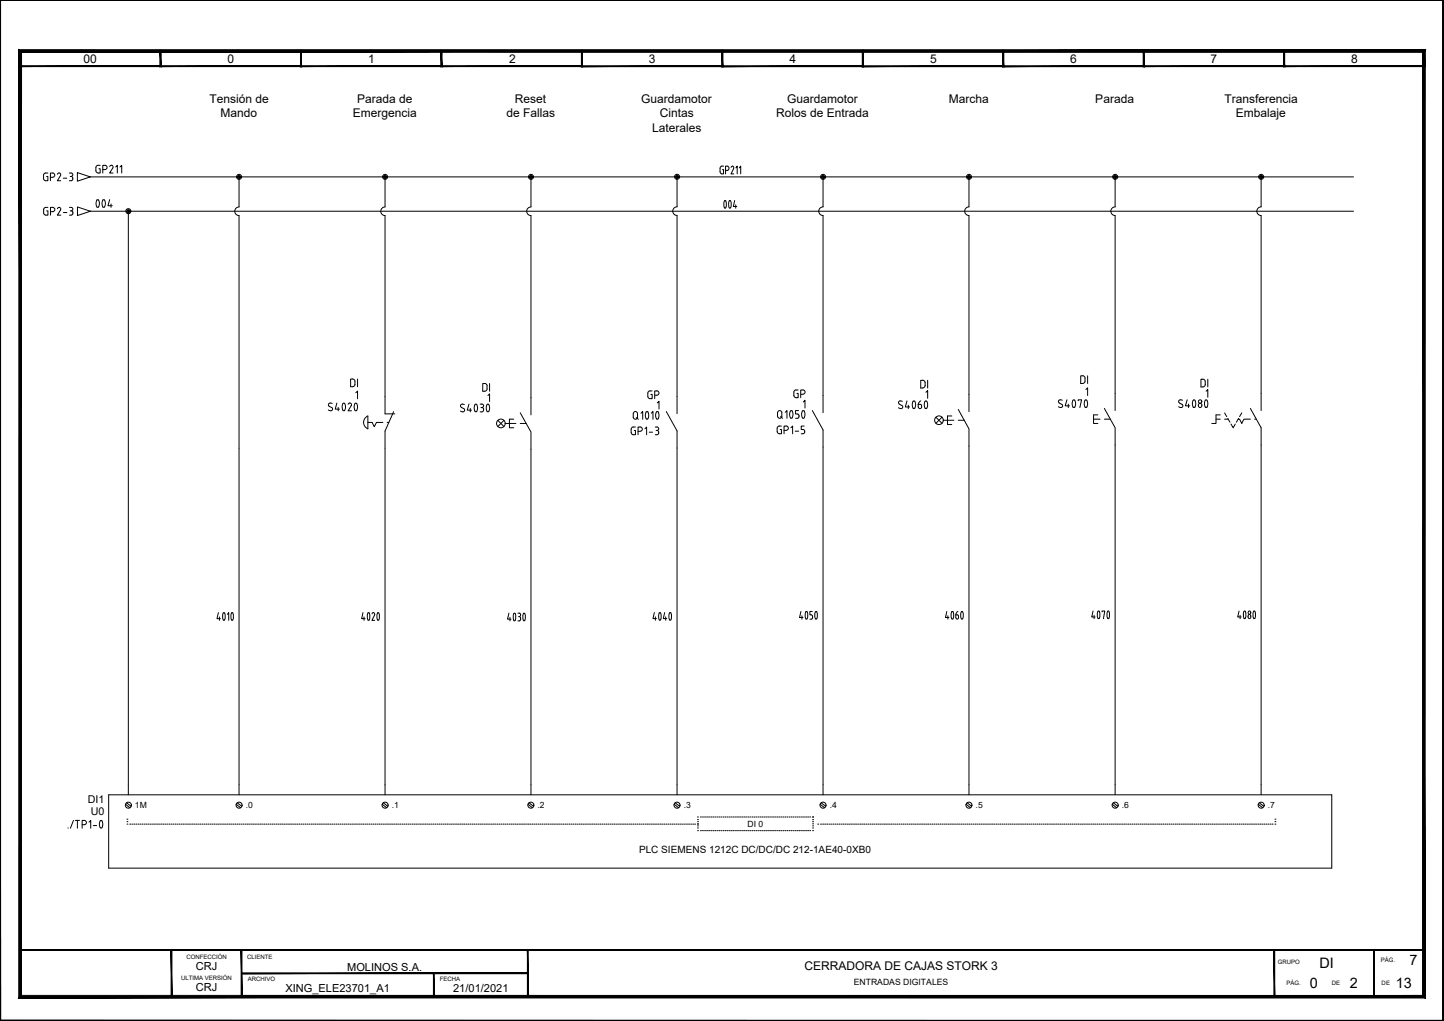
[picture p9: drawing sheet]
<svg xmlns="http://www.w3.org/2000/svg" width="420mm" height="297mm" viewBox="0 0 420 297" stroke-linecap="round" stroke-linejoin="round" font-family="sans-serif">
<g fill="#000" stroke="#000" stroke-width=".29">
<path d="M0 .1h419.9zM0 .1h419.9z"/>
<path d="M5.7 19.4h41.1l-.2-.3zM5.9 19.1h40.7l-40.9 .3zM5.7 14.7v4.7l.2-.3zM5.7 14.7l.2 .3v4.1zM5.7 14.7l.2 .3 40.9-.3zM5.9 15l40.9-.3-.2 .3zM46.8 14.7l-.2 .3 .2 4.4zM46.6 15l.2 4.4-.2-.3z"/>
<path d="M46.6 19.4h41.1l-.2-.3zM46.6 19.4l.2-.3h40.7zM46.6 14.7v4.7l.2-.3zM46.6 14.7l.2 .3v4.1zM46.6 14.7l.2 .3 40.9-.3zM46.8 15l40.9-.3-.2 .3zM87.7 14.7l-.2 .3 .2 4.4zM87.5 15l.2 4.4-.2-.3z"/>
<path d="M87.5 19.4h41.1l-.2-.3zM87.7 19.1h40.7l-40.9 .3zM87.5 14.7v4.7l.2-.3zM87.5 14.7l.2 .3v4.1zM87.5 14.7l.2 .3 40.9-.3zM87.7 15l40.9-.3-.2 .3zM128.6 14.7l-.2 .3 .2 4.4zM128.4 15l.2 4.4-.2-.3z"/>
<path d="M128.3 19.4h41.1l-.2-.3zM128.5 19.1h40.7l-40.9 .3zM128.3 14.7v4.7l.2-.3zM128.3 14.7l.2 .3v4.1zM128.3 14.7l.2 .3 40.9-.3zM128.5 15l40.9-.3-.2 .3zM169.4 14.7l-.2 .3 .2 4.4zM169.2 15l.2 4.4-.2-.3z"/>
<path d="M169.2 19.4h41.1l-.2-.2zM169.2 19.4l.2-.2h40.7zM169.2 14.7v4.7l.2-.2zM169.2 14.7l.2 .3v4.2zM169.2 14.7l.2 .3 40.9-.3zM169.4 15l40.9-.3-.2 .3zM210.3 14.7l-.2 .3 .2 4.4zM210.1 15l.2 4.4-.2-.2z"/>
<path d="M210 19.4h41.2l-.3-.2zM210.3 19.2h40.6l-40.9 .2zM210 14.7v4.7l.3-.2zM210 14.7l.3 .3v4.2zM210 14.7l.3 .3 40.9-.3zM210.3 15l40.9-.3-.3 .3zM251.2 14.7l-.3 .3 .3 4.4zM250.9 15l.3 4.4-.3-.2z"/>
<path d="M250.9 19.4h41.2l-.3-.2zM250.9 19.4l.3-.2h40.6zM250.9 14.7v4.7l.3-.2zM250.9 14.7l.3 .3v4.2zM250.9 14.7l.3 .3 40.9-.3zM251.2 15l40.9-.3-.3 .3zM292.1 14.7l-.3 .3 .3 4.4zM291.8 15l.3 4.4-.3-.2z"/>
<path d="M291.8 19.4h41.1l-.2-.2zM291.8 19.4l.2-.2h40.7zM291.8 14.7v4.7l.2-.2zM291.8 14.7l.2 .3v4.2zM291.8 14.7l.2 .3 40.9-.3zM292 15l40.9-.3-.2 .3zM332.9 14.7l-.2 .3 .2 4.4zM332.7 15l.2 4.4-.2-.2z"/>
<path d="M332.7 19.4h41.1l-.2-.3zM332.9 19.1h40.7l-40.9 .3zM332.7 14.7v4.7l.2-.3zM332.7 14.7l.2 .3v4.1zM332.7 14.7l.2 .3 40.9-.3zM332.9 15l40.9-.3-.2 .3zM373.8 14.7l-.2 .3 .2 4.4zM373.6 15l.2 4.4-.2-.3z"/>
<path d="M373.5 19.4h41.1l-.2-.3zM373.5 19.4l.2-.3h40.7zM373.5 14.7v4.7l.2-.3zM373.5 14.7l.2 .3v4.1zM373.5 14.7l.2 .3 40.9-.3zM373.7 15l40.9-.3-.2 .3zM414.6 14.7l-.2 .3 .2 4.4zM414.4 15l.2 4.4-.2-.3z"/>
<path d="M419.9 .1v296.7zM419.9 .1l.1 296.8zM419.9 .1l.1 296.8z"/>
<path d="M5.8 276.3v.2l408.5-.2zM5.8 276.5l408.5-.2v.2z"/>
<path d="M0 .1v296.9l.2-.2zM0 .1h.2v296.7z"/>
<path d="M5.5 290.3l408.4-.7h-407.7zM5.5 290.3l408.4-.7 .8 .8zM413.9 15.2v274.4l.8 .8zM413.9 15.2l.8-.7v275.9zM6.3 15.2h407.6l.8-.7zM5.5 14.5h409.2l-408.4 .7zM5.5 14.5l.7 275.1 .1-274.4zM5.5 14.5l.7 275.1-.7 .7z"/>
<path d="M49.8 276.4v13.6h.2zM49.8 276.4h.2v13.6z"/>
<path d="M70.2 276.4v13.6h.2zM70.2 276.4h.2v13.6z"/>
<path d="M70.3 283v.3l83.3-.3zM70.3 283.3l83.3-.3v.3z"/>
<path d="M126.1 283.2v6.8h.2zM126.1 283.2h.2v6.8z"/>
<path d="M153.5 276.4v13.7h.2zM153.5 276.4h.2v13.7z"/>
<path d="M370.7 276.4v13.6h.2zM370.7 276.4h.2v13.6z"/>
<path d="M399.7 276.4v13.6h.2zM399.7 276.4h.2v13.6z"/>
<path d="M.2 296.8l419.8 .1zM.2 296.8l419.8 .1-420 .1zM0 297l420-.1zM0 297h420z"/>
</g>
<g fill="none" stroke="#000" stroke-width=".29">
<path d="M0 .1v296.9h420M5.8 19.3h408.5v257h-408.5zM414.5 19.3v257.1M22.5 50.2l3.8 1.3-3.8 1.2zM26.3 51.5h367.5M29.1 48.1h-.8l-.4 .6 .2 1.4 1 .2v-1.2h-.3M29.9 49.3h.6a.61 .61 0 0 0 .7-.6 .61 .61 0 0 0-.7-.6h-.6v2.2M31.9 48.5a.5 .5 0 0 1 .7-.4 .5 .5 0 0 1 .2 .7M32.8 48.9l-.9 1.4h1M33.7 48.6l.4-.5v2.2M34.9 48.6l.5-.5v2.2M69.6 51.5v8.7a1.26 1.26 0 0 0-1.3 1.3 1.26 1.26 0 0 0 1.3 1.2"/>
<path d="M112 51.5v8.7a1.26 1.26 0 0 0-1.2 1.3 1.26 1.26 0 0 0 1.2 1.2M154.5 51.5v8.7a1.26 1.26 0 0 0-1.3 1.3 1.26 1.26 0 0 0 1.3 1.2M197 51.4v8.8a1.26 1.26 0 0 0-1.3 1.2 1.26 1.26 0 0 0 1.3 1.3v57.7M210.2 49.3h.3v1.3h-.5M210.5 48.3l-.7 .1a1.77 1.77 0 0 0 0 2.1l.2 .1M211.1 49.6h.5a.64 .64 0 0 0 .5-.6 .64 .64 0 0 0-.5-.7h-.5v2.3M212.7 48.7a.43 .43 0 0 1 .6-.3 .43 .43 0 0 1 .1 .7l-.7 1.5h.8M214.1 48.8l.4-.5v2.3M215.1 48.8l.4-.5v2.3M239.5 51.5v8.7a1.26 1.26 0 0 0-1.3 1.2 1.26 1.26 0 0 0 1.3 1.3M281.9 51.5l.1 8.7a1.26 1.26 0 0 0-1.3 1.2 1.26 1.26 0 0 0 1.3 1.3M324.5 51.5v8.7"/>
<path d="M366.9 51.5v8.7M26.3 61.5h367.5M37.3 61.5v169.7M69.6 62.7v168.5M112 62.7v57.7h2.9M154.5 62.7v58M239.5 62.7v57.4M281.9 62.7v57.1M324.5 62.7v56.8M324.5 60.2a1.26 1.26 0 0 0-1.3 1.2 1.26 1.26 0 0 0 1.3 1.3M366.9 62.7v56.8M367 60.2a1.26 1.26 0 0 0-1.3 1.2 1.26 1.26 0 0 0 1.3 1.3"/>
<path d="M114.5 119.8l-2.5 5.6v105.8M188 119.9h.5M188 119.8l-.2 .8 .2 1.2M188.5 119.8l.3 .8-.3 1.2M191 119.9h.5M191 119.8l-.2 .8 .2 1.2M191.2 117.2l.5-.5v2.3M191.5 119.8l.2 .8-.2 1.2M193.9 119.7l3.1 5.7v105.8M228.5 120l.5-.5v2.2M232.3 119.5h-.8v.9h.5a.64 .64 0 0 1 .5 .7 .64 .64 0 0 1-.5 .6M233.7 117l.5-.6v2.3"/>
<path d="M236.4 119.5l3.1 5.6v106.1M278.8 119.1l3.1 5.7v106.4M321.3 118.8l3.2 5.6v106.8M363.8 118.8l3.1 5.6v106.8M108.3 122.9l.6 1.2 .6-1.2h1.9M112.6 122.9h.5M148.2 123.2h1.9M149.5 121.9h-1.3v2.5h1.3M151.4 120.1l3.1 5.6v105.5M151.4 123.2h1.7M184.3 120.4a.62 .62 0 0 1 .6-.7 .62 .62 0 0 1 .6 .7M184.3 120.4v.9a.62 .62 0 0 0 .6 .7 .62 .62 0 0 0 .6-.7v-.9"/>
<path d="M185.1 121.5l.6 .5M186.5 120.2l.5-.5v2.3M189.5 120.2l.5-.5v2.3M226.2 121.1l.1-1a.62 .62 0 0 1 .6-.6 .62 .62 0 0 1 .6 .6v1M226.3 121.1a.62 .62 0 0 0 .6 .6 .62 .62 0 0 0 .6-.6M227.1 121.2l.6 .5M230 121.6a1.29 1.29 0 0 1 .4-2.1l.3 .9-.2 1.2M233.5 121.6a1.29 1.29 0 0 1 .4-2.1l.3 .9-.2 1.2M275.7 122.3h1.9M278.8 122.3h1.8M358.2 123.4l.6 1 .6-1M360.3 121.9h.4l.6 1.3 .6-1.3h1.9"/>
<path d="M360.4 121.7l-.7 1.1M361.3 120.1l-.6 1.1M365.1 121.9h.4M23.9 239.9h.6a.62 .62 0 0 0 .6-.6 .62 .62 0 0 0-.6-.6h-.6v2.2M25.9 239.2l.5-.5v2.2M29.2 238.8l.1-.1a1.29 1.29 0 0 1 .2 2.2 1.32 1.32 0 0 1-.3-2.1zM31.6 231.2h355.9v21.4h-355.9zM36.5 234l1.3 1M36.8 233.6l1.3 1M36.9 238.3h.1M36.9 239h.1M36.9 239.8h.1"/>
<path d="M37.7 239.8h.1M38.4 239.8h.1M38.9 239.8h.1M39.5 239.8h.1M40.2 239.8h.1M40.7 239.8h.1M41.3 239.8h.1M42 239.8h.1M42.5 239.8h.1M43.1 239.8h.1M43.8 239.8h.1M44.3 239.8h.1"/>
<path d="M44.9 239.8h.1M45.6 239.8h.1M46.1 239.8h.1M46.7 239.8h.1M47.3 239.8h.1M47.9 239.8h.1M48.5 239.8h.1M49.1 239.8h.1M49.7 239.8h.1M50.3 239.8h.1M50.9 239.8h.1M51.5 239.8h.1"/>
<path d="M52.1 239.8h.1M52.7 239.8h.1M53.3 239.8h.1M54 239.8h.1M54.5 239.8h.1M55.1 239.8h.1M55.8 239.8h.1M56.3 239.8h.1M56.9 239.8h.1M57.6 239.8h.1M58.1 239.8h.1M58.7 239.8h.1"/>
<path d="M59.4 239.8h.1M59.9 239.8h.1M60.5 239.8h.1M61.2 239.8h.1M61.7 239.8h.1M62.3 239.8h.1M62.9 239.8h.1M63.5 239.8h.1M64.1 239.8h.1M64.7 239.8h.1M65.3 239.8h.1M65.9 239.8h.1"/>
<path d="M66.5 239.8h.1M67.1 239.8h.1M67.7 239.8h.1M68.3 239.8h.1M68.7 234l1.3 1M68.9 239.8h.1M69 233.6l1.4 1M69.5 239.8h.1M70.1 239.8h.1M70.7 239.8h.1M71.4 239.8h.1M71.9 239.8h.1"/>
<path d="M72.5 239.8h.1M73.2 239.8h.1M73.7 239.8h.1M74.3 239.8h.1M75 239.8h.1M75.5 239.8h.1M76.1 239.8h.1M76.8 239.8h.1M77.3 239.8h.1M77.9 239.8h.1M78.5 239.8h.1M79.1 239.8h.1"/>
<path d="M79.7 239.8h.1M80.3 239.8h.1M80.9 239.8h.1M81.5 239.8h.1M82.1 239.8h.1M82.7 239.8h.1M83.3 239.8h.1M83.9 239.8h.1M84.5 239.8h.1M85.1 239.8h.1M85.7 239.8h.1M86.3 239.8h.1"/>
<path d="M87 239.8h.1M87.5 239.8h.1M88.1 239.8h.1M88.8 239.8h.1M89.3 239.8h.1M89.9 239.8h.1M90.6 239.8h.1M91.1 239.8h.1M91.7 239.8h.1M92.4 239.8h.1M92.9 239.8h.1M93.5 239.8h.1"/>
<path d="M94.1 239.8h.1M94.7 239.8h.1M95.3 239.8h.1M95.9 239.8h.1M96.5 239.8h.1M97.1 239.8h.1M97.7 239.8h.1M98.3 239.8h.1M98.9 239.8h.1M99.5 239.8h.1M100.1 239.8h.1M100.7 239.8h.1"/>
<path d="M101.3 239.8h.1M101.9 239.8h.1M102.6 239.8h.1M103.1 239.8h.1M103.7 239.8h.1M104.4 239.8h.1M104.9 239.8h.1M105.5 239.8h.1M106.2 239.8h.1M106.7 239.8h.1M107.3 239.8h.1M107.9 239.8h.1"/>
<path d="M108.5 239.8h.1M109.1 239.8h.1M109.7 239.8h.1M110.3 239.8h.1M110.9 239.8h.1M111.2 234l1.3 1M111.5 233.6l1.3 1M111.5 239.8h.1M112.1 239.8h.1M112.7 239.8h.1M113.3 239.8h.1M113.9 239.8h.1"/>
<path d="M114.5 239.8h.1M115.1 239.8h.1M115.7 239.8h.1M116.3 239.8h.1M116.9 239.8h.1M117.5 239.8h.1M118.1 239.8h.1M118.7 239.8h.1M119.3 239.8h.1M120 239.8h.1M120.5 239.8h.1M121.1 239.8h.1"/>
<path d="M121.8 239.8h.1M122.3 239.8h.1M122.9 239.8h.1M123.5 239.8h.1M124.1 239.8h.1M124.7 239.8h.1M125.3 239.8h.1M125.9 239.8h.1M126.5 239.8h.1M127.1 239.8h.1M127.7 239.8h.1M128.3 239.8h.1"/>
<path d="M128.9 239.8h.1M129.5 239.8h.1M130.1 239.8h.1M130.7 239.8h.1M131.3 239.8h.1M131.9 239.8h.1M132.5 239.8h.1M133.1 239.8h.1M133.7 239.8h.1M134.3 239.8h.1M134.9 239.8h.1M135.6 239.8h.1"/>
<path d="M136.1 239.8h.1M136.7 239.8h.1M137.4 239.8h.1M137.9 239.8h.1M138.5 239.8h.1M139.1 239.8h.1M139.7 239.8h.1M140.3 239.8h.1M140.9 239.8h.1M141.5 239.8h.1M142.1 239.8h.1M142.7 239.8h.1"/>
<path d="M143.3 239.8h.1M143.9 239.8h.1M144.5 239.8h.1M145.1 239.8h.1M145.7 239.8h.1M146.3 239.8h.1M146.9 239.8h.1M147.5 239.8h.1M148.1 239.8h.1M148.7 239.8h.1M149.3 239.8h.1M149.9 239.8h.1"/>
<path d="M150.5 239.8h.1M151.2 239.8h.1M151.7 239.8h.1M152.3 239.8h.1M153 239.8h.1M153.5 239.8h.1M153.6 234l1.3 1M153.9 233.6l1.4 1M154.1 239.8h.1M154.7 239.8h.1M155.3 239.8h.1M155.9 239.8h.1"/>
<path d="M156.5 239.8h.1M157.1 239.8h.1M157.7 239.8h.1M158.3 239.8h.1M158.9 239.8h.1M159.5 239.8h.1M160.1 239.8h.1M160.7 239.8h.1M161.3 239.8h.1M161.9 239.8h.1M162.5 239.8h.1M163.1 239.8h.1"/>
<path d="M163.7 239.8h.1M164.3 239.8h.1M164.9 239.8h.1M165.5 239.8h.1M166.1 239.8h.1M166.7 239.8h.1M167.3 239.8h.1M167.9 239.8h.1M168.6 239.8h.1M169.1 239.8h.1M169.7 239.8h.1M170.3 239.8h.1"/>
<path d="M170.9 239.8h.1M171.5 239.8h.1M172.1 239.8h.1M172.7 239.8h.1M173.3 239.8h.1M173.9 239.8h.1M174.5 239.8h.1M175.1 239.8h.1M175.7 239.8h.1M176.3 239.8h.1M176.9 239.8h.1M177.5 239.8h.1"/>
<path d="M178.1 239.8h.1M178.7 239.8h.1M179.3 239.8h.1M179.9 239.8h.1M180.5 239.8h.1M181.1 239.8h.1M181.7 239.8h.1M182.3 239.8h.1M182.9 239.8h.1M183.5 239.8h.1M184.1 239.8h.1M184.7 239.8h.1"/>
<path d="M185.3 239.8h.1M185.9 239.8h.1M186.5 239.8h.1M187.1 239.8h.1M187.7 239.8h.1M188.3 239.8h.1M188.9 239.8h.1M189.5 239.8h.1M190.1 239.8h.1M190.7 239.8h.1M191.3 239.8h.1M191.9 239.8h.1"/>
<path d="M192.5 239.8h.1M193.1 239.8h.1M193.7 239.8h.1M194.3 239.8h.1M194.9 239.8h.1M195.5 239.8h.1M196.1 239.8h.1M196.2 234l1.2 1M196.5 233.6l1.3 1M196.7 239.8h.1M197.3 239.8h.1M197.9 239.8h.1"/>
<path d="M198.5 239.8h.1M199.1 239.8h.1M199.7 239.8h.1M200.3 239.8h.1M200.9 239.8h.1M201.5 239.8h.1M202.1 239.8h.1M202.9 239.8h.1M202.9 239.7h.1M202.9 239.1h.1M202.9 238.5h.1M202.9 237.7h.1"/>
<path d="M203.8 237.7h.1M204.4 237.7h.1M205 237.7h.1M205.6 237.7h.1M206.2 237.7h.1M206.8 237.7h.1M207.4 237.7h.1M208 237.7h.1M208.6 237.7h.1M209.2 237.7h.1M209.8 237.7h.1M210.4 237.7h.1"/>
<path d="M211 237.7h.1M211.6 237.7h.1M212.2 237.7h.1M212.8 237.7h.1M213.4 237.7h.1M214 237.7h.1M214.6 237.7h.1M215.2 237.7h.1M215.8 237.7h.1M216.4 237.7h.1M217 237.7h.1M217.6 237.7h.1"/>
<path d="M218.2 237.7h.1M218.8 237.7h.1M219.4 237.7h.1M220 237.7h.1M220.6 237.7h.1M221.2 237.7h.1M221.8 237.7h.1M222.4 237.7h.1M223 237.7h.1M223.6 237.7h.1M224.2 237.7h.1M224.8 237.7h.1"/>
<path d="M225.4 237.7h.1M226 237.7h.1M226.6 237.7h.1M227.2 237.7h.1M227.8 237.7h.1M228.4 237.7h.1M229 237.7h.1M229.6 237.7h.1M230.2 237.7h.1M230.8 237.7h.1M231.4 237.7h.1M232 237.7h.1"/>
<path d="M232.6 237.7h.1M233.2 237.7h.1M233.8 237.7h.1M234.4 237.7h.1M235 237.7h.1M235.6 237.7h.1M236.4 237.7h.1M236.4 238.5h.1M236.4 239.1h.1M236.4 239.7h.1M237.9 239.8h.1M238.6 234l1.3 1"/>
<path d="M238.7 239.8h.1M239 233.6l1.3 1M239.4 239.8h.1M239.9 239.8h.1M240.5 239.8h.1M241.2 239.8h.1M241.7 239.8h.1M242.3 239.8h.1M243 239.8h.1M243.5 239.8h.1M244.1 239.8h.1M244.8 239.8h.1"/>
<path d="M245.3 239.8h.1M245.9 239.8h.1M246.5 239.8h.1M247.1 239.8h.1M247.7 239.8h.1M248.3 239.8h.1M248.9 239.8h.1M249.5 239.8h.1M250.1 239.8h.1M250.7 239.8h.1M251.3 239.8h.1M251.9 239.8h.1"/>
<path d="M252.5 239.8h.1M253.2 239.8h.1M253.7 239.8h.1M254.3 239.8h.1M255 239.8h.1M255.5 239.8h.1M256.1 239.8h.1M256.8 239.8h.1M257.3 239.8h.1M257.9 239.8h.1M258.6 239.8h.1M259.1 239.8h.1"/>
<path d="M259.7 239.8h.1M260.3 239.8h.1M260.9 239.8h.1M261.5 239.8h.1M262.1 239.8h.1M262.7 239.8h.1M263.3 239.8h.1M263.9 239.8h.1M264.5 239.8h.1M265.1 239.8h.1M265.7 239.8h.1M266.3 239.8h.1"/>
<path d="M266.9 239.8h.1M267.5 239.8h.1M268.1 239.8h.1M268.7 239.8h.1M269.3 239.8h.1M269.9 239.8h.1M270.6 239.8h.1M271.1 239.8h.1M271.7 239.8h.1M272.4 239.8h.1M272.9 239.8h.1M273.5 239.8h.1"/>
<path d="M274.2 239.8h.1M274.7 239.8h.1M275.3 239.8h.1M275.9 239.8h.1M276.5 239.8h.1M277.1 239.8h.1M277.7 239.8h.1M278.3 239.8h.1M278.9 239.8h.1M279.5 239.8h.1M280.1 239.8h.1M280.7 239.8h.1"/>
<path d="M281.1 234l1.3 1M281.3 239.8h.1M281.4 233.6l1.3 1M281.9 239.8h.1M282.5 239.8h.1M283.1 239.8h.1M283.7 239.8h.1M284.3 239.8h.1M284.9 239.8h.1M285.5 239.8h.1M286.2 239.8h.1M286.7 239.8h.1"/>
<path d="M287.3 239.8h.1M288 239.8h.1M288.5 239.8h.1M289.1 239.8h.1M289.8 239.8h.1M290.3 239.8h.1M290.9 239.8h.1M291.5 239.8h.1M292.1 239.8h.1M292.7 239.8h.1M293.3 239.8h.1M293.9 239.8h.1"/>
<path d="M294.5 239.8h.1M295.1 239.8h.1M295.7 239.8h.1M296.3 239.8h.1M296.9 239.8h.1M297.5 239.8h.1M298.1 239.8h.1M298.7 239.8h.1M299.3 239.8h.1M299.9 239.8h.1M300.5 239.8h.1M301.1 239.8h.1"/>
<path d="M301.8 239.8h.1M302.3 239.8h.1M302.9 239.8h.1M303.6 239.8h.1M304.1 239.8h.1M304.7 239.8h.1M305.4 239.8h.1M305.9 239.8h.1M306.5 239.8h.1M307.1 239.8h.1M307.7 239.8h.1M308.3 239.8h.1"/>
<path d="M308.9 239.8h.1M309.5 239.8h.1M310.1 239.8h.1M310.7 239.8h.1M311.3 239.8h.1M311.9 239.8h.1M312.5 239.8h.1M313.1 239.8h.1M313.7 239.8h.1M314.3 239.8h.1M314.9 239.8h.1M315.5 239.8h.1"/>
<path d="M316.1 239.8h.1M316.7 239.8h.1M317.4 239.8h.1M317.9 239.8h.1M318.5 239.8h.1M319.2 239.8h.1M319.7 239.8h.1M320.3 239.8h.1M321 239.8h.1M321.5 239.8h.1M322.1 239.8h.1M322.7 239.8h.1"/>
<path d="M323.3 239.8h.1M323.6 234l1.3 1M323.9 239.8h.1M323.9 233.6l1.4 1M324.5 239.8h.1M325.1 239.8h.1M325.7 239.8h.1M326.3 239.8h.1M326.9 239.8h.1M327.5 239.8h.1M328.1 239.8h.1M328.7 239.8h.1"/>
<path d="M329.3 239.8h.1M329.9 239.8h.1M330.5 239.8h.1M331.1 239.8h.1M331.7 239.8h.1M332.3 239.8h.1M332.9 239.8h.1M333.5 239.8h.1M334.1 239.8h.1M334.8 239.8h.1M335.3 239.8h.1M335.9 239.8h.1"/>
<path d="M336.5 239.8h.1M337.1 239.8h.1M337.7 239.8h.1M338.3 239.8h.1M338.9 239.8h.1M339.5 239.8h.1M340.1 239.8h.1M340.7 239.8h.1M341.3 239.8h.1M341.9 239.8h.1M342.5 239.8h.1M343.1 239.8h.1"/>
<path d="M343.7 239.8h.1M344.3 239.8h.1M344.9 239.8h.1M345.5 239.8h.1M346.1 239.8h.1M346.7 239.8h.1M347.3 239.8h.1M347.9 239.8h.1M348.5 239.8h.1M349.1 239.8h.1M349.7 239.8h.1M350.4 239.8h.1"/>
<path d="M350.9 239.8h.1M351.5 239.8h.1M352.1 239.8h.1M352.7 239.8h.1M353.3 239.8h.1M353.9 239.8h.1M354.5 239.8h.1M355.1 239.8h.1M355.7 239.8h.1M356.3 239.8h.1M356.9 239.8h.1M357.5 239.8h.1"/>
<path d="M358.1 239.8h.1M358.7 239.8h.1M359.3 239.8h.1M359.9 239.8h.1M360.5 239.8h.1M361.1 239.8h.1M361.7 239.8h.1M362.3 239.8h.1M362.9 239.8h.1M363.5 239.8h.1M364.1 239.8h.1M364.7 239.8h.1"/>
<path d="M365.3 239.8h.1M366 239.8h.1M366.1 234l1.3 1M366.4 233.6l1.3 1M366.5 239.8h.1M367.1 239.8h.1M367.7 239.8h.1M368.3 239.8h.1M368.9 239.8h.1M369.5 239.8h.1M370.1 239.8h.1M371 238.3h.1"/>
<path d="M371 239h.1M371 239.8h.1M27.1 240.2h1M202.9 241.7h.1M202.9 240.9h.1M202.9 240.3h.1M203.8 241.7h.1M204.4 241.7h.1M205 241.7h.1M205.6 241.7h.1M206.2 241.7h.1M206.8 241.7h.1"/>
<path d="M207.4 241.7h.1M208 241.7h.1M208.6 241.7h.1M209.2 241.7h.1M209.8 241.7h.1M210.4 241.7h.1M211 241.7h.1M211.6 241.7h.1M212.2 241.7h.1M212.8 241.7h.1M213.4 241.7h.1M214 241.7h.1"/>
<path d="M214.6 241.7h.1M215.2 241.7h.1M215.8 241.7h.1M216.4 241.7h.1M217 241.7h.1M217.6 241.7h.1M218.2 241.7h.1M218.8 241.7h.1M219.4 241.7h.1M220 241.7h.1M220.6 241.7h.1M221.2 241.7h.1"/>
<path d="M221.8 241.7h.1M222.4 241.7h.1M223 241.7h.1M223.6 241.7h.1M224.2 241.7h.1M224.8 241.7h.1M225.4 241.7h.1M226 241.7h.1M226.6 241.7h.1M227.2 241.7h.1M227.8 241.7h.1M228.4 241.7h.1"/>
<path d="M229 241.7h.1M229.6 241.7h.1M230.2 241.7h.1M230.8 241.7h.1M231.4 241.7h.1M232 241.7h.1M232.6 241.7h.1M233.2 241.7h.1M233.8 241.7h.1M234.4 241.7h.1M235 241.7h.1M235.6 241.7h.1"/>
<path d="M236.4 240.3h.1M236.4 240.9h.1M236.4 241.7h.1M5.8 276.4h44.1v13.6h-44.1z"/>
<circle cx="69.6" cy="51.5" r=".73"/>
<circle cx="69.6" cy="51.5" r=".46"/>
<circle cx="69.6" cy="51.5" r=".22"/>
<circle cx="112" cy="51.5" r=".73"/>
<circle cx="112" cy="51.5" r=".46"/>
<circle cx="112" cy="51.5" r=".22"/>
<circle cx="154.5" cy="51.5" r=".73"/>
<circle cx="154.5" cy="51.5" r=".46"/>
<circle cx="154.5" cy="51.5" r=".22"/>
<circle cx="197" cy="51.4" r=".73"/>
<circle cx="197" cy="51.4" r=".46"/>
<circle cx="197" cy="51.4" r=".22"/>
<circle cx="239.5" cy="51.5" r=".73"/>
<circle cx="239.5" cy="51.5" r=".46"/>
<circle cx="239.5" cy="51.5" r=".22"/>
<circle cx="282" cy="51.5" r=".73"/>
<circle cx="282" cy="51.5" r=".46"/>
<circle cx="282" cy="51.5" r=".22"/>
<circle cx="324.5" cy="51.5" r=".73"/>
<circle cx="324.5" cy="51.5" r=".46"/>
<circle cx="324.5" cy="51.5" r=".22"/>
<circle cx="367" cy="51.5" r=".73"/>
<circle cx="367" cy="51.5" r=".46"/>
<circle cx="367" cy="51.5" r=".22"/>
<circle cx="37.3" cy="61.4" r=".73"/>
<circle cx="37.3" cy="61.4" r=".46"/>
<circle cx="37.3" cy="234.2" r=".88"/>
<circle cx="69.6" cy="234.2" r=".88"/>
<circle cx="112" cy="234.2" r=".88"/>
<circle cx="154.5" cy="234.2" r=".88"/>
<circle cx="197" cy="234.2" r=".88"/>
<circle cx="239.5" cy="234.2" r=".88"/>
<circle cx="281.9" cy="234.2" r=".88"/>
<circle cx="324.5" cy="234.2" r=".88"/>
<circle cx="367" cy="234.2" r=".88"/>
</g>
<g font-size="8.4">
<text x="93.1" y="122.1">S4020</text>
<text x="258.9" y="121.4">S4060</text>
<text x="305.5" y="121">S4070</text>
<text x="340.4" y="121">S4080</text>
</g>
<g font-size="7.9">
<text x="23.6" y="62.4">004</text>
<text x="131.6" y="122.1">S4030</text>
</g>
<g font-size="7.1">
<text x="206.4" y="62.4">004</text>
<text x="60.7" y="182.4">4010</text>
<text x="102.7" y="182.4">4020</text>
<text x="187.3" y="182.4">4040</text>
<text x="230" y="182">4050</text>
<text x="272.3" y="182">4060</text>
</g>
<g font-size="6.6">
<text x="145" y="182.4">4030</text>
<text x="315" y="181.7">4070</text>
<text x="357.4" y="181.7">4080</text>
</g>
<text font-size="5.7" x="11.3" y="54">GP2-3</text>
<g font-size="5.3">
<text x="11.6" y="63.9">GP2-3</text>
<text x="100.5" y="113.6">DI</text>
<text x="270.9" y="113.9" transform="rotate(-90 270.9 113.9)">DI</text>
<text x="317.5" y="112.9" transform="rotate(-90 317.5 112.9)">DI</text>
<text x="352.4" y="113.9" transform="rotate(-90 352.4 113.9)">DI</text>
<text x="143.2" y="115" transform="rotate(-90 143.2 115)">DI</text>
<text x="187.3" y="117.1">GP</text>
<text x="229.7" y="116.8">GP</text>
<text x="182.4" y="127.7">GP1-3</text>
<text x="224.7" y="127.4">GP1-5</text>
</g>
<text font-size="4.4" x="22.2" y="242" transform="rotate(-90 22.2 242)">./</text>
<g font-size="4.2">
<text x="383.9" y="281.6">DI</text>
<text x="410.1" y="280.7">7</text>
<text x="381.1" y="287.5">0</text>
<text x="392.8" y="287.5">2</text>
<text x="406.1" y="287.5">13</text>
</g>
<g font-size="3.5">
<text x="24.3" y="18.4">00</text>
<text x="66.2" y="18.4">0</text>
<text x="107.2" y="18.4">1</text>
<text x="148.2" y="18.4">2</text>
<text x="188.8" y="18.4">3</text>
<text x="229.7" y="18.4">4</text>
<text x="270.6" y="18.4">5</text>
<text x="311.4" y="18.4">6</text>
<text x="352.3" y="18.4">7</text>
<text x="393.1" y="18.4">8</text>
<text x="60.9" y="29.9">Tensión de</text>
<text x="103.9" y="29.9">Parada de</text>
<text x="149.8" y="29.9">Reset</text>
<text x="186.6" y="29.9">Guardamotor</text>
<text x="229" y="29.9">Guardamotor</text>
<text x="276.1" y="29.9">Marcha</text>
<text x="318.7" y="29.9">Parada</text>
<text x="356.3" y="29.9">Transferencia</text>
<text x="64.1" y="34.1">Mando</text>
<text x="102.7" y="34.1">Emergencia</text>
<text x="147.4" y="34.1">de Fallas</text>
<text x="192" y="34.1">Cintas</text>
<text x="225.9" y="34.1">Rolos de Entrada</text>
<text x="359.6" y="34.1">Embalaje</text>
<text x="189.7" y="38.3">Laterales</text>
<text x="234" y="282.1">CERRADORA DE CAJAS STORK 3</text>
</g>
<g font-size="3.2">
<text x="57" y="282.3">CRJ</text>
<text x="101" y="282.3">MOLINOS S.A.</text>
<text x="57" y="288.3">CRJ</text>
<text x="83" y="288.6">XING_ELE23701_A1</text>
<text x="131.8" y="288.6">21/01/2021</text>
</g>
<g font-size="3.1">
<text x="25.6" y="233.6">DI1</text>
<text x="26.4" y="237.1">U0</text>
</g>
<text font-size="2.9" x="185.9" y="248.3">PLC SIEMENS 1212C DC/DC/DC 212-1AE40-0XB0</text>
<g font-size="2.5">
<text x="39.3" y="235.2">1M</text>
<text x="71.5" y="235.2">.0</text>
<text x="114" y="235.2">.1</text>
<text x="156.4" y="235.2">.2</text>
<text x="198.9" y="235.2">.3</text>
<text x="241.4" y="235.2">.4</text>
<text x="283.9" y="235.2">.5</text>
<text x="326.4" y="235.2">.6</text>
<text x="368.9" y="235.2">.7</text>
<text x="217.5" y="240.5">DI 0</text>
<text x="248.4" y="286.6">ENTRADAS DIGITALES</text>
</g>
<g font-size="1.8">
<text x="54.2" y="279">CONFECCIÓN</text>
<text x="71.9" y="279">CLIENTE</text>
<text x="371.8" y="280.6">GRUPO</text>
<text x="401.8" y="279.8">PÁG.</text>
<text x="52.7" y="285">ULTIMA VERSIÓN</text>
<text x="72.1" y="285.3">ARCHIVO</text>
<text x="127.9" y="285.3">FECHA</text>
<text x="374.3" y="286.6">PÁG.</text>
<text x="387.5" y="286.6">DE</text>
<text x="402" y="286.6">DE</text>
</g>
</svg>
